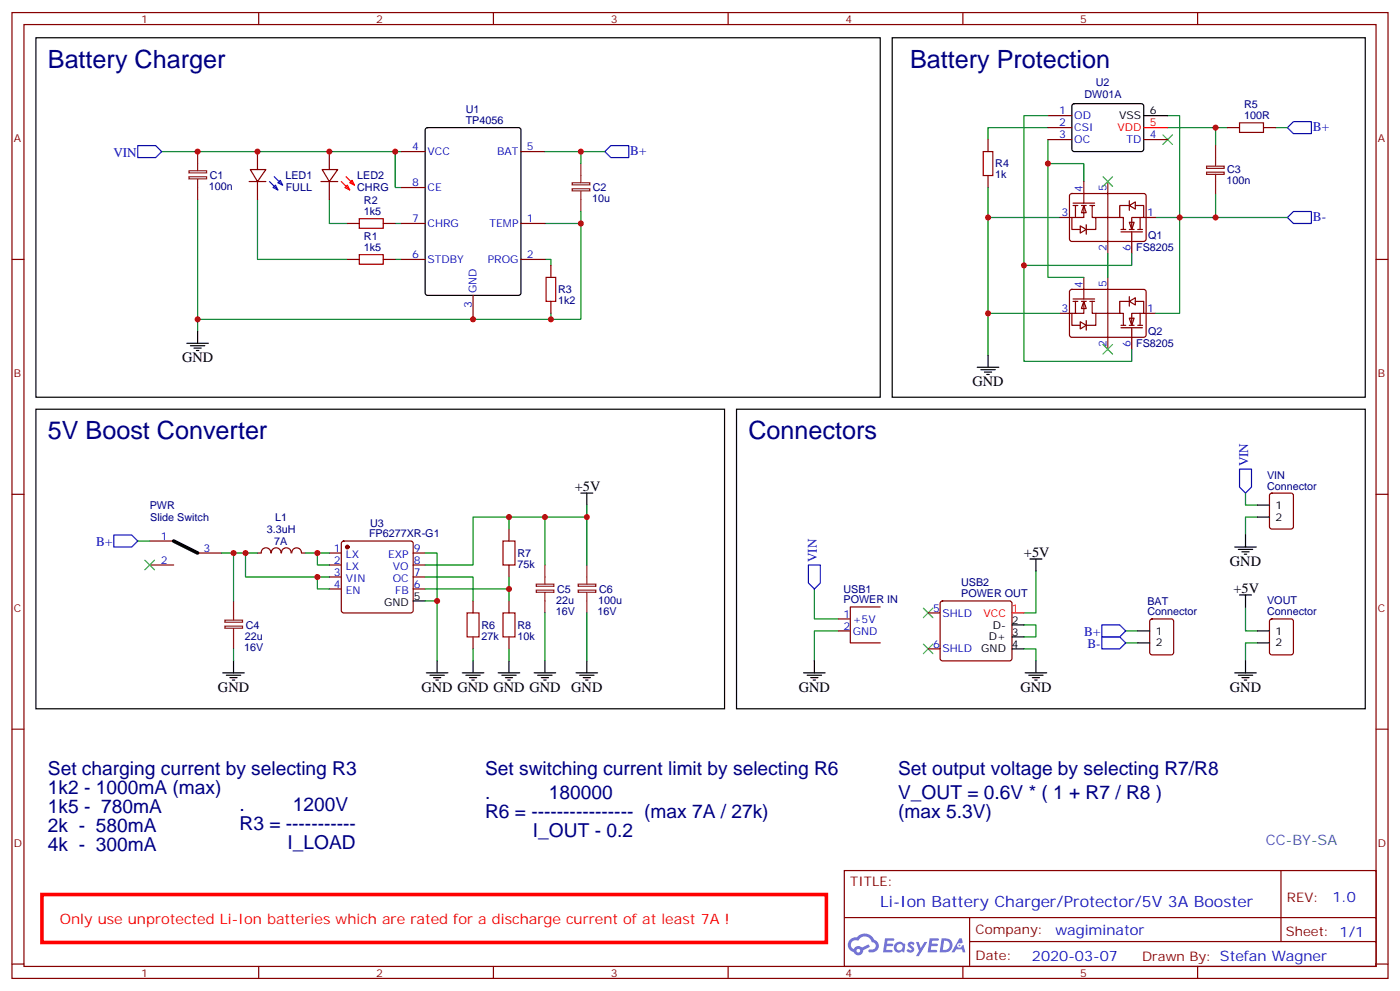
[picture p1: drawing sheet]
<svg xmlns="http://www.w3.org/2000/svg" width="412mm" height="292mm" viewBox="0 0 412 292" stroke-linecap="round" stroke-linejoin="round" font-family="sans-serif">
<g fill="none" stroke="#870000" stroke-width=".35">
<path d="M3.5 3.7h405.4v284.3h-405.4zM7.1 7.2h398.2v277.3h-398.2zM76.2 3.7v3.5M145.3 3.7v3.5M214.5 3.7v3.5M283.6 3.7v3.5M352.8 3.7v3.5M3.5 76.4h3.6M405.3 76.4h3.6M3.5 145.5h3.6M405.3 145.5h3.6M3.5 214.7h3.6"/>
<path d="M405.3 214.7h3.6M248.7 256.3h156.6v28.2h-156.6zM377.3 256.3v20.9M248.7 270.1h156.5M285.6 277.2h119.6M285.6 270.1v14.2M3.5 283.8h3.6M76.2 284.5v3.5M145.3 284.5v3.5M214.5 284.5v3.5M283.6 284.5v3.5M352.8 284.5v3.5"/>
<path d="M405.3 283.8h3.6"/>
</g>
<g fill="#5487ff">
<path d="M267.7 277.5a1.22 1.22 0 0 1 1.7 .2l-.4 .6a.47 .47 0 0 0-.3-.4 .47 .47 0 0 0-.5 .2l.1 .2a1.14 1.14 0 0 1 .8 1.8 1.14 1.14 0 0 1-1.9 0l-.2-.2 .5-.6 .7 .5a.29 .29 0 0 0 .3-.3 .29 .29 0 0 0-.2-.3 1.04 1.04 0 0 1-.6-1.7z"/>
<path d="M260.7 276.2h2.4l.3 .2-.2 .5-1.8 .1-.1 .8h1.5l.3 .4-.3 .4h-1.6l-.2 1.1h1.7l.2 .3-.2 .3-2.6 .1z"/>
<path d="M273.8 276.2h2.4l.3 .2-.1 .5-1.8 .1-.2 .8h1.6l.3 .4-.4 .4-1.6-.1-.1 1.1 1.7 .1 .2 .3-.2 .3-2.6 .1z"/>
<path d="M282.6 276.2h.7l.3 1.3-.6 .3a.69 .69 0 0 0-1 .3 .69 .69 0 0 0 .4 .9 .69 .69 0 0 0 .9-.6l.5-.2 .6 2.2h-.8l-.2-.9h-1.8l-.5 .9h-.8z"/>
<path d="M269.8 277.3h.8l.6 1.8 1.1-1.8h.9l-2.6 4.2h-.8l.9-1.5z"/>
<path d="M277.4 276.2l-.6 4.2h1.3a2.11 2.11 0 0 0 2.5-2.1 2.11 2.11 0 0 0-2.5-2.1zM278.1 277a1.39 1.39 0 0 1 1.7 1.4 1.39 1.39 0 0 1-1.8 1.2h-.3z"/>
<path d="M263.7 277.8a1.54 1.54 0 0 0-.1 2.2 1.54 1.54 0 0 0 2.2 .1l.6 .3 .3-2.3-.2-.3h-.4a1.49 1.49 0 0 0-2.4 0zM264 278.8a.94 .94 0 0 1 1.8 0 .94 .94 0 0 1-1.8 0z"/>
<path d="M250.4 276.6a2.18 2.18 0 0 0 1.1 3.7 1.44 1.44 0 0 0 1.6 .9 1.44 1.44 0 0 0 1.2-1.4l2-1.1-.5-.7-1.9 1a1.47 1.47 0 0 0-2.4 .4 1.39 1.39 0 0 1-.7-1.9 1.39 1.39 0 0 1 2-.5 2.12 2.12 0 0 1 2.2-1.3 2.12 2.12 0 0 1 1.9 1.7 1.14 1.14 0 0 1 1.1 1.4 1.14 1.14 0 0 1-1.7 .7 .43 .43 0 0 0-.5 .4 .43 .43 0 0 0 .4 .5 1.98 1.98 0 0 0 2.5-1.2 1.98 1.98 0 0 0-1.2-2.6 3.1 3.1 0 0 0-5.3-.6l-.9 .1zM252.3 279.9a.55 .55 0 0 1 1.1 0 .55 .55 0 0 1-1.1 0z"/>
<circle cx="282.6" cy="278.3" r=".26"/>
</g>
<g fill="none" stroke="#008700" stroke-width=".35">
<path d="M308.7 37.6h-17.7v3.5M344 34h3.5v30h10.6M344 37.6h17.6M358.1 37.6v5.3M375.7 37.6h3.5M47.6 44.6h70.6M58.2 58.7v38.8M75.8 58.7v17.7h26.5M97 58.7v7.1h5.3M116.4 44.6v10.6h1.8M160.5 44.6h17.7M171.1 44.6v3.6"/>
<path d="M308.7 41.1v7.1h10.6v5.2M358.1 57v7h21.1M116.4 76.4h1.8M116.4 65.8h1.8M160.5 65.8h10.6v28.2h-112.9M160.5 76.4h1.8v1.7M171.1 62.3v3.5M312.2 64h-21.2v40.6M340.4 64h7.1M162.3 92.3v1.7M40.6 159.3h3.5M149.9 152.2v3.6"/>
<path d="M160.5 152.2v14.1M172.9 148.7v3.5h-33.6v14.1h-14.1M172.9 152.2v14.1M366.9 145.2v3.5h3.5M370.4 152.2h-3.5v5.3M149.9 169.9v7M239.9 173.4v8.8h7M305.2 168.1v12.3h-3.6M366.9 178.7v7h3.5M68.8 191v3.6M149.9 191v3.6M160.5 180.4v14.2"/>
<path d="M172.9 180.4v14.2M246.9 185.7h-7v8.9M301.6 184h3.6v3.5h-3.6M301.6 191h3.6v3.6M331.6 189.3h3.5M331.6 185.7h3.5M370.4 189.3h-3.5v5.3"/>
</g>
<g fill="none" stroke="#870000" stroke-width=".35">
<path d="M308.7 37.6h7M308.7 34h7M361.6 37.6h3.5M372.2 37.6h3.5M73.4 53.4h4.9M73.7 49.9h4.6l-2.5 3.5zM75.8 44.6v5.3M75.8 53.4v5.3M94.5 53.4h5M94.9 49.9h4.6l-2.5 3.5zM97 44.6v5.3M97 53.4v5.3"/>
<path d="M118.2 44.6h7M118.2 55.2h7M153.5 44.6h7M291 41.1v3.5M291 51.7v3.5M308.7 41.1h7M336.9 41.1h7.1M102.3 65.8h3.5M102.3 76.4h3.5M112.9 65.8h3.5M112.9 76.4h3.5M118.2 65.8h7"/>
<path d="M118.2 76.4h7M153.5 65.8h7M153.5 76.4h7M162.3 78.1v3.6M139.3 87v7M162.3 88.7v3.6M44.1 159.3h7.1M149.9 155.8v3.5M374.2 145.4l.4-.2h5.7l.6 .4 .1 9.4-.5 .7-5.9 .1-.6-.5-.1-9.4zM44.1 166.3h7.1M58.2 162.8h7.1M75.8 162.8h1.1"/>
<path d="M76.9 162.8a1.41 1.41 0 0 1 1.5-1.5 1.41 1.41 0 0 1 1.4 1.5M79.9 162.8a1.41 1.41 0 0 1 1.4-1.5 1.41 1.41 0 0 1 1.4 1.5M82.9 162.8a1.41 1.41 0 0 1 1.4-1.5 1.41 1.41 0 0 1 1.4 1.5M86 162.8a1.41 1.41 0 0 1 1.4-1.5 1.41 1.41 0 0 1 1.4 1.5M88.9 162.8h1.1M139.3 176.9v3.5M149.9 166.3v3.6M149.9 176.9v3.5M259.3 178.7h-8.8v10.6h8.8M277.2 177.1l.4-.2h19.8l.5 .2 .2 .5v16.3l-.2 .5-.5 .2h-19.8l-.5-.3-.2-.4v-16.3zM139.3 187.5v3.5M149.9 187.5v3.5"/>
<path d="M246.9 182.2h3.6M246.9 185.7h3.6M273.4 180.4h3.5M273.4 191h3.5M338.9 182.4l.5-.2h5.6l.7 .4v9.5l-.4 .6-5.9 .1-.7-.5v-9.4zM374.2 182.4l.4-.2h5.7l.6 .4 .1 9.5-.5 .6-5.9 .1-.6-.5-.1-9.4z"/>
</g>
<path d="M342.5 39.7l2.9 2.8M345.4 39.7l-2.9 2.8M42.7 164.9l2.8 2.8M45.5 164.9l-2.8 2.8M272 179l2.8 2.9M274.8 179l-2.8 2.9M272 189.6l2.8 2.8M274.8 189.6l-2.8 2.8" fill="none" stroke="#3c3" stroke-width=".35"/>
<g fill="none" stroke="#000" stroke-width=".35">
<path d="M10.6 11.1h248.7v105.8h-248.7zM262.8 11.1h139.4v105.8h-139.4zM125.5 37.8l.4-.2h26.9l.6 .4 .1 48.3-.5 .6-27.1 .1-.6-.5-.1-48.2zM316 30.7l.4-.2 20.1 .1 .4 .6-.1 13-.6 .4h-20l-.5-.7v-12.7zM336.9 34h7.1M58.2 97.5v3.6M55 101.1h6.4M56.1 101.8h4.2M57.1 102.5h2.2M57.9 103.2h.7M287.9 108.1h6.3M288.9 108.8h4.3"/>
<path d="M290 109.5h2.1M290.7 110.2h.7M291 104.6v3.5M10.6 120.5h202.8v88.2h-202.8zM217 120.5h185.2v88.2h-185.2zM171.1 145.2h3.5M172.9 145.2v3.5M366.9 157.5v3.5M370.4 148.7h3.5M370.4 152.2h3.5M303.4 164.6h3.5M305.2 164.6v3.5"/>
<path d="M363.7 161h6.4M364.8 161.7h4.2M365.1 175.2h3.6M365.8 162.5h2.1M366.5 163.2h.7M366.9 175.2v3.5M65.6 198.1h6.4M66.7 198.8h4.2M67.7 199.5h2.1M68.8 194.6v3.5M125.6 198.1h6.3M126.6 198.8h4.3"/>
<path d="M127.7 199.5h2.1M128.8 194.6v3.5M136.2 198.1h6.3M137.2 198.8h4.3M138.3 199.5h2.1M139.3 194.6v3.5M146.8 198.1h6.3M147.8 198.8h4.2M148.9 199.5h2.1M149.9 194.6v3.5M157.3 198.1h6.4M158.4 198.8h4.2"/>
<path d="M159.5 199.5h2.1M160.5 194.6v3.5M169.7 198.1h6.3M170.7 198.8h4.3M171.8 199.5h2.1M172.9 194.6v3.5M236.7 198.1h6.4M237.8 198.8h4.2M238.8 199.5h2.1M239.9 194.6v3.5M298.1 184h3.5M298.1 187.5h3.5"/>
<path d="M298.1 191h3.5M302 198.1h6.3M303 198.8h4.3M304.1 199.5h2.1M305.2 194.6v3.5M335.1 185.7h3.6M335.1 189.3h3.6M363.7 198.1h6.4M364.8 198.8h4.2M365.8 199.5h2.1M366.9 194.6v3.5M370.4 185.7h3.5"/>
<path d="M370.4 189.3h3.5M68.4 200.2h.7M128.4 200.2h.7M139 200.2h.7M149.6 200.2h.7M160.2 200.2h.7M172.5 200.2h.7M239.5 200.2h.7M304.8 200.2h.7M366.5 200.2h.7"/>
</g>
<path d="M336.9 37.6h7.1M100.5 53.4l2.5 2.5M102 52l2.4 2.5M102.3 54.5l.7 1.4-1.4-.7zM103 53.8l.7-.7 .7 1.4zM298.1 180.4h3.5" fill="none" stroke="#f00" stroke-width=".35"/>
<g fill="none" stroke="#00f" stroke-width=".35">
<path d="M379.2 37.6l1.8-1.8h5.3v3.5h-5.3zM40.6 42.9h5.3l1.7 1.7-1.7 1.8h-5.3zM79.4 53.4l2.4 2.5M80.8 52l2.5 2.5M81.1 54.5l.7 1.4-1.4-.7zM81.8 53.8l.7-.7 .8 1.4zM178.2 44.6l1.7-1.7h5.3v3.5h-5.3zM381 62.3h5.3v3.5h-5.3l-1.8-1.8zM365.1 138.1h3.6v5.3l-1.8 1.8-1.8-1.8zM33.5 157.5h5.3l1.8 1.8-1.8 1.7h-5.3zM238.1 166.3h3.6v5.3l-1.8 1.8-1.8-1.8zM324.6 187.5h5.2l1.8 1.8-1.8 1.7h-5.2z"/>
<path d="M324.6 184h5.2l1.8 1.7-1.8 1.8h-5.2z"/>
</g>
<g fill="none" stroke="#8c2424" stroke-width=".35">
<path d="M55.7 52h5.2v.7h-5.2zM55.7 50.3h5.2v.6h-5.2zM58.2 44.6v5.7M58.2 52.7v6M168.6 55.6h5.1v.6h-5.1zM168.6 53.8h5.1v.6h-5.1zM171.1 48.2v5.6M171.1 56.3v6M355.4 48.9h5.2v.7h-5.2zM355.4 50.7h5.2v.6h-5.2zM358.1 42.9v6M358.1 51.3v5.7"/>
<path d="M68.8 176.9v5.7M158 173.7h5.2v.7h-5.2zM158 172h5.2v.6h-5.2zM160.5 166.3v5.7M160.5 174.4v6M170.3 173.7h5.2v.7h-5.2zM170.3 172h5.2v.6h-5.2zM172.9 166.3v5.7M172.9 174.4v6M66.3 184.3h5.1v.7h-5.1zM66.3 182.6h5.1v.6h-5.1zM68.8 185v6"/>
</g>
<path d="M365.1 36.2h7.1v2.8h-7.1zM289.6 44.6h2.9v7.1h-2.9zM105.8 64.4h7.1v2.8h-7.1zM105.8 75h7.1v2.8h-7.1zM160.9 81.7h2.8v7h-2.8zM148.2 159.3h3.5v7h-3.5zM137.6 180.4h3.5v7.1h-3.5zM148.2 180.4h3.5v7.1h-3.5z" fill="none" stroke="#a10000" stroke-width=".35"/>
<path d="M51.2 159.3l7 3.5" fill="none" stroke="#000" stroke-width="1.1"/>
<g fill="#fff" stroke="#870000" stroke-width=".35">
<path d="M332.7 65.4h1.4l-.7 2.2z"/>
<path d="M332.7 60.5l1.7-1.1v2.2z"/>
</g>
<path d="M332.7 59.1v2.8M326.3 71.1v3.5M330.2 68.3h6.3M330.2 67.6h1.4M332.7 60.5h-2.9v3.5h1.1v3.6M332.7 67.6h1.4M333.4 68.3v6.3M334.4 60.5h2.5v3.5h-3.5v3.6M335.1 67.6h1.4M335.8 64v3.6M336.9 64h3.5" fill="none" stroke="#870000" stroke-width=".35"/>
<g fill="#fff" stroke="#870000" stroke-width=".35">
<path d="M319.3 60.5l.7 2.1h-1.4z"/>
<path d="M318.2 66.5l1.8 1.1-1.8 1z"/>
</g>
<g fill="none" stroke="#870000" stroke-width=".35">
<path d="M315.3 57.2l.4-.2h21.5l.4 .7-.1 13-.6 .4-21.4-.1-.5-.6v-12.7zM316.1 59.8h6.3M319.3 53.4v6.4M326.3 53.4v17.7M312.2 64h3.5M316.1 60.5h1.4M316.8 60.5v3.5M318.6 60.5h1.4M319.3 60.5v3.5h-3.6v3.6h2.5M320 66.1v2.9M321 60.5h1.4M321.7 60.5v3.5h1.1v3.6h-2.8"/>
<path d="M322.8 64h7"/>
</g>
<g fill="#fff" stroke="#870000" stroke-width=".35">
<path d="M332.7 93.7h1.4l-.7 2.1z"/>
<path d="M332.7 88.7l1.7-1v2.1z"/>
</g>
<path d="M326.3 99.3v3.5M330.2 96.5h6.3M330.2 95.8h1.4M332.7 88.7h-2.9v3.6h1.1v3.5M332.7 87.3v2.8M332.7 95.8h1.4M333.4 96.5v6.3M334.4 88.7h2.5v3.6h-3.5v3.5M335.1 95.8h1.4M335.8 92.3v3.5M336.9 92.3h3.5" fill="none" stroke="#870000" stroke-width=".35"/>
<g fill="#fff" stroke="#870000" stroke-width=".35">
<path d="M319.3 88.7l.7 2.1h-1.4z"/>
<path d="M318.2 94.7l1.8 1.1-1.8 1z"/>
</g>
<g fill="none" stroke="#870000" stroke-width=".35">
<path d="M312.2 92.3h3.5M315.3 85.4l.4-.2 21.5 .1 .4 .6-.1 13-.6 .4-21.4-.1-.5-.6v-12.7zM316.1 88h6.3M316.1 88.7h1.4M316.8 88.7v3.6M318.6 88.7h1.4M319.3 88.7v3.6h-3.6v3.5h2.5M319.3 81.7v6.3M320 94.4v2.8M321 88.7h1.4M321.7 88.7v3.6h1.1v3.5h-2.8M322.8 92.3h7"/>
<path d="M326.3 81.7v17.6M100.8 159.5l.4-.2h19.8l.5 .2 .2 .5v19.7l-.2 .5-.5 .2h-19.8l-.5-.2-.2-.5v-19.7zM97 162.8h3.5M97 166.3h3.5M97 169.9h3.5M97 173.4h3.5M121.7 162.8h3.5M121.7 166.3h3.5M121.7 169.9h3.5M121.7 173.4h3.5"/>
</g>
<g fill="none" stroke="#008700" stroke-width=".35">
<path d="M308.7 34h-7.1v44.1h31.8v-3.5M291 55.2v8.8M308.7 48.2v33.5h10.6M301.6 78.1v28.3h31.8v-3.6M326.3 74.6v7.1M347.5 64v28.3h-7.1M291 92.3h21.2M65.3 162.8h10.5M68.8 162.8v14.1M72.3 162.8v7.1h24.7M90 162.8h3.5v3.5h3.5M93.5 169.9v3.5h3.5"/>
<path d="M93.5 162.8h3.5M125.2 162.8h3.6v31.8M125.2 169.9h14.1v7M125.2 176.9h3.6M125.2 173.4h24.7M139.3 191v3.6"/>
</g>
<path d="M324.9 52l2.8 2.9M327.7 52l-2.8 2.9M324.9 101.4l2.8 2.8M327.7 101.4l-2.8 2.8" fill="none" stroke="#3c3" stroke-width=".35"/>
<path d="M12.3 263.3h231.1v14.2h-231.1z" fill="none" stroke="#f00" stroke-width="1.1"/>
<circle cx="102.3" cy="161" r=".53" fill="#870000" stroke="#870000" stroke-width=".35"/>
<path d="M121.7 176.9h3.5" fill="none" stroke="#000" stroke-width=".35"/>
<g fill="#c00">
<circle cx="160.5" cy="152.2" r=".88"/>
<circle cx="149.9" cy="152.2" r=".88"/>
<circle cx="72.3" cy="162.8" r=".88"/>
<circle cx="128.8" cy="176.9" r=".88"/>
<circle cx="93.5" cy="162.8" r=".88"/>
<circle cx="97" cy="44.6" r=".88"/>
<circle cx="75.8" cy="44.6" r=".88"/>
<circle cx="58.2" cy="94" r=".88"/>
<circle cx="58.2" cy="44.6" r=".88"/>
<circle cx="291" cy="92.3" r=".88"/>
<circle cx="358.1" cy="64" r=".88"/>
<circle cx="291" cy="64" r=".88"/>
<circle cx="308.7" cy="48.2" r=".88"/>
<circle cx="347.5" cy="64" r=".88"/>
<circle cx="171.1" cy="65.8" r=".88"/>
<circle cx="358.1" cy="37.6" r=".88"/>
<circle cx="116.4" cy="44.6" r=".88"/>
<circle cx="162.3" cy="94" r=".88"/>
<circle cx="139.3" cy="94" r=".88"/>
<circle cx="171.1" cy="44.6" r=".88"/>
<circle cx="172.9" cy="152.2" r=".88"/>
<circle cx="301.6" cy="78.1" r=".88"/>
<circle cx="149.9" cy="173.4" r=".88"/>
<circle cx="68.8" cy="162.8" r=".88"/>
<circle cx="93.5" cy="169.9" r=".88"/>
</g>
<g font-size="7.4" fill="#000080">
<text x="14.1" y="19.9">Battery Charger</text>
<text x="268.1" y="19.9">Battery Protection</text>
<text x="14.1" y="129.3">5V Boost Converter</text>
<text x="220.5" y="129.3">Connectors</text>
</g>
<g font-size="5.6" fill="#000080">
<text x="14.1" y="228.1">Set charging current by selecting R3</text>
<text x="14.1" y="233.7">1k2 - 1000mA (max)</text>
<text x="142.9" y="228.1">Set switching current limit by selecting R6</text>
<text x="264.6" y="228.1">Set output voltage by selecting R7/R8</text>
<text x="14.1" y="239.4">1k5 - 780mA</text>
<text x="70.6" y="238.7">.</text>
<text x="86.2" y="238.7">1200V</text>
<text x="142.9" y="235.1">.</text>
<text x="161.7" y="235.1">180000</text>
<text x="264.6" y="235.1">V_OUT = 0.6V * ( 1 + R7 / R8 )</text>
<text x="14.1" y="245">2k - 580mA</text>
<text x="70.6" y="244.3">R3 = -----------</text>
<text x="142.9" y="240.8">R6 = ---------------- (max 7A / 27k)</text>
<text x="264.6" y="240.8">(max 5.3V)</text>
<text x="14.1" y="250.6">4k - 300mA</text>
<text x="84.7" y="249.9">I_LOAD</text>
<text x="157" y="246.4">I_OUT - 0.2</text>
</g>
<text font-size="4.6" fill="#00f" x="259.3" y="266.9">Li-Ion Battery Charger/Protector/5V 3A Booster</text>
<g font-size="4.2">
<text x="53.6" y="106.7">GND</text>
<text x="286.5" y="113.8">GND</text>
<text x="169.3" y="144.5">+5V</text>
<text x="301.6" y="163.9">+5V</text>
<text x="362.3" y="166.7">GND</text>
<text x="363.4" y="174.4">+5V</text>
<text x="64.2" y="203.7">GND</text>
<text x="124.2" y="203.7">GND GND GND GND</text>
<text x="168.3" y="203.7">GND</text>
<text x="235.3" y="203.7">GND</text>
<text x="300.6" y="203.7">GND</text>
<text x="362.3" y="203.7">GND</text>
</g>
<text font-size="4.2" fill="#0099b0" x="372.9" y="248.9">CC-BY-SA</text>
<g font-size="4.2" fill="#00f">
<text x="392.5" y="265.6">1.0</text>
<text x="310.9" y="275.1">wagiminator</text>
<text x="304" y="282.9">2020-03-07</text>
</g>
<text font-size="4.2" fill="#f00" x="17.6" y="272.2">Only use unprotected Li-Ion batteries which are rated for a discharge current of at least 7A !</text>
<g font-size="3.9" fill="#00f">
<text x="386.7" y="38.5">B+</text>
<text x="33.4" y="46.3">VIN</text>
<text x="185.7" y="45.5">B+</text>
<text x="386.7" y="64.9">B-</text>
<text x="367.6" y="137.3" transform="rotate(-90 367.6 137.3)">VIN</text>
<text x="28.3" y="160.8">B+</text>
<text x="240.6" y="165.6" transform="rotate(-90 240.6 165.6)">VIN</text>
<text x="319.4" y="187.3">B+</text>
<text x="320.3" y="190.8">B-</text>
</g>
<g font-size="3.9" fill="#800">
<text x="250.5" y="260.9">TITLE:</text>
<text x="379.1" y="265.6">REV:</text>
<text x="287.4" y="275.1">Company:</text>
<text x="378.7" y="275.7">Sheet: 1/1</text>
<text x="287.4" y="282.8">Date:</text>
<text x="336.4" y="282.8">Drawn By: Stefan Wagner</text>
</g>
<g font-size="3.2" fill="#800">
<text x="41.6" y="6.7">1</text>
<text x="110.8" y="6.7">2</text>
<text x="179.9" y="6.7">3</text>
<text x="249.1" y="6.7">4</text>
<text x="318.2" y="6.7">5</text>
<text x="4.1" y="41.8">A</text>
<text x="405.9" y="41.8">A</text>
<text x="4.1" y="110.9">B</text>
<text x="405.9" y="110.9">B</text>
<text x="4.1" y="180.1">C</text>
<text x="405.9" y="180.1">C</text>
<text x="4.1" y="249.2">D</text>
<text x="405.9" y="249.2">D</text>
<text x="41.6" y="287.5">1</text>
<text x="110.8" y="287.5">2</text>
<text x="179.9" y="287.5">3</text>
<text x="249.1" y="287.5">4</text>
<text x="318.2" y="287.5">5</text>
</g>
<g font-size="3.2" fill="#000080">
<text x="319.5" y="28.8">DW01A</text>
<text x="322.8" y="25.2">U2</text>
<text x="137.2" y="33.3">U1</text>
<text x="366.5" y="35.1">100R</text>
<text x="366.5" y="31.9">R5</text>
<text x="137.2" y="36.5">TP4056</text>
<text x="61.8" y="52.8">C1</text>
<text x="84.1" y="52.8">LED1</text>
<text x="105.2" y="52.8">LED2</text>
<text x="293.2" y="52.5">1k</text>
<text x="293.2" y="49.3">R4</text>
<text x="361.5" y="51.1">C3</text>
<text x="61.6" y="56">100n</text>
<text x="84.2" y="56.3">FULL</text>
<text x="105.2" y="56.3">CHRG</text>
<text x="174.4" y="59.5">10u</text>
<text x="174.6" y="56.4">C2</text>
<text x="361.3" y="54.2">100n</text>
<text x="107.2" y="63.3">1k5</text>
<text x="107.2" y="60.1">R2</text>
<text x="107.2" y="70.7">R1</text>
<text x="338.2" y="70.4">Q1</text>
<text x="107.2" y="73.9">1k5</text>
<text x="334.7" y="74">FS8205</text>
<text x="164.4" y="89.5">1k2</text>
<text x="164.4" y="86.3">R3</text>
<text x="338.2" y="98.7">Q2</text>
<text x="334.7" y="102.2">FS8205</text>
<text x="373.3" y="140.9">VIN</text>
<text x="44.1" y="149.9">PWR</text>
<text x="373.2" y="144.1">Connector</text>
<text x="44.3" y="153.5">Slide Switch</text>
<text x="81.1" y="153.4">L1</text>
<text x="109.1" y="155">U3</text>
<text x="78.6" y="156.9">3.3uH</text>
<text x="80.8" y="160.3">7A</text>
<text x="108.7" y="158.2">FP6277XR-G1</text>
<text x="152.4" y="167.2">75k</text>
<text x="152.4" y="163.9">R7</text>
<text x="283.1" y="172.6">USB2</text>
<text x="163.9" y="177.7">22u</text>
<text x="164.1" y="174.5">C5</text>
<text x="176.2" y="177.7">100u</text>
<text x="176.5" y="174.5">C6</text>
<text x="248.5" y="177.6">POWER IN</text>
<text x="248.5" y="174.5">USB1</text>
<text x="283.1" y="175.9">POWER OUT</text>
<text x="338" y="178">BAT</text>
<text x="373.3" y="177.9">VOUT</text>
<text x="72.4" y="185.1">C4</text>
<text x="141.8" y="185.1">R6</text>
<text x="152.4" y="185.1">R8</text>
<text x="163.7" y="181.2">16V</text>
<text x="176" y="181.2">16V</text>
<text x="338" y="181.2">Connector</text>
<text x="373.2" y="181.2">Connector</text>
<text x="72" y="191.7">16V</text>
<text x="72.1" y="188.3">22u</text>
<text x="141.8" y="188.3">27k</text>
<text x="152.4" y="188.3">10k</text>
</g>
<g font-size="3.2" fill="#00f">
<text x="312" y="33.7">1</text>
<text x="316.4" y="35.1">OD</text>
<text x="312" y="37.2">2</text>
<text x="312" y="40.7">3</text>
<text x="316.4" y="38.6">CSI</text>
<text x="338.7" y="40.7">4</text>
<text x="121.5" y="44.3">4</text>
<text x="125.9" y="45.7">VCC</text>
<text x="146.5" y="45.7">BAT</text>
<text x="155.2" y="44.3">5</text>
<text x="316.4" y="42.2">OC</text>
<text x="331.8" y="42.2">TD</text>
<text x="121.5" y="54.9">8</text>
<text x="125.9" y="56.3">CE</text>
<text x="318.9" y="56.6" transform="rotate(-90 318.9 56.6)">4</text>
<text x="326" y="56.3" transform="rotate(-90 326 56.3)">5</text>
<text x="121.5" y="65.4">7</text>
<text x="155.2" y="65.4">1</text>
<text x="312.7" y="63.7">3</text>
<text x="338" y="63.7">1</text>
<text x="125.9" y="66.9">CHRG</text>
<text x="144.2" y="66.9">TEMP</text>
<text x="121.5" y="76">6</text>
<text x="125.9" y="77.4">STDBY</text>
<text x="143.7" y="77.4">PROG</text>
<text x="155.2" y="76">2</text>
<text x="326" y="73.8" transform="rotate(-90 326 73.8)">2</text>
<text x="333" y="73.8" transform="rotate(-90 333 73.8)">6</text>
<text x="140.4" y="86.3" transform="rotate(-90 140.4 86.3)">GND</text>
<text x="318.9" y="84.8" transform="rotate(-90 318.9 84.8)">4</text>
<text x="326" y="84.5" transform="rotate(-90 326 84.5)">5</text>
<text x="139" y="90.7" transform="rotate(-90 139 90.7)">3</text>
<text x="312.7" y="91.9">3</text>
<text x="338" y="91.9">1</text>
<text x="326" y="102" transform="rotate(-90 326 102)">2</text>
<text x="333" y="102" transform="rotate(-90 333 102)">6</text>
<text x="47.4" y="158.9">1</text>
<text x="47.4" y="166">2</text>
<text x="60" y="162.5">3</text>
<text x="98.4" y="162.5">1</text>
<text x="98.4" y="166">2</text>
<text x="101.8" y="164.2">LX</text>
<text x="101.8" y="167.7">LX</text>
<text x="114.3" y="164.2">EXP</text>
<text x="115.7" y="167.7">VO</text>
<text x="121.9" y="166">8</text>
<text x="121.9" y="162.5">9</text>
<text x="98.4" y="169.5">3</text>
<text x="98.4" y="173">4</text>
<text x="101.8" y="171.3">VIN</text>
<text x="115.7" y="171.3">OC</text>
<text x="121.9" y="173">6</text>
<text x="121.9" y="169.5">7</text>
<text x="101.8" y="174.8">EN</text>
<text x="116.4" y="174.8">FB</text>
<text x="248.5" y="181.9">1</text>
<text x="248.5" y="185.4">2</text>
<text x="251.2" y="183.3">+5V</text>
<text x="274.9" y="180.1">5</text>
<text x="277.6" y="181.5">SHLD</text>
<text x="251.2" y="186.8">GND</text>
<text x="274.9" y="190.7">6</text>
<text x="277.6" y="192.1">SHLD</text>
</g>
<g font-size="3.2">
<text x="329.7" y="35.1">VSS</text>
<text x="338.7" y="33.7">6</text>
<text x="375.7" y="149.8">1</text>
<text x="375.7" y="153.3">2</text>
<text x="113.1" y="178.3">GND</text>
<text x="121.9" y="176.6">5</text>
<text x="292.4" y="185">D-</text>
<text x="298.1" y="183.6">2</text>
<text x="291.3" y="188.6">D+</text>
<text x="298.1" y="187.1">3</text>
<text x="298.1" y="190.7">4</text>
<text x="340.4" y="186.8">1</text>
<text x="340.4" y="190.3">2</text>
<text x="375.7" y="186.8">1</text>
<text x="375.7" y="190.3">2</text>
<text x="289.1" y="192.1">GND</text>
</g>
<g font-size="3.2" fill="#f00">
<text x="329.1" y="38.6">VDD</text>
<text x="338.7" y="37.2">5</text>
<text x="289.7" y="181.5">VCC</text>
<text x="298.1" y="180.1">1</text>
</g>
</svg>
